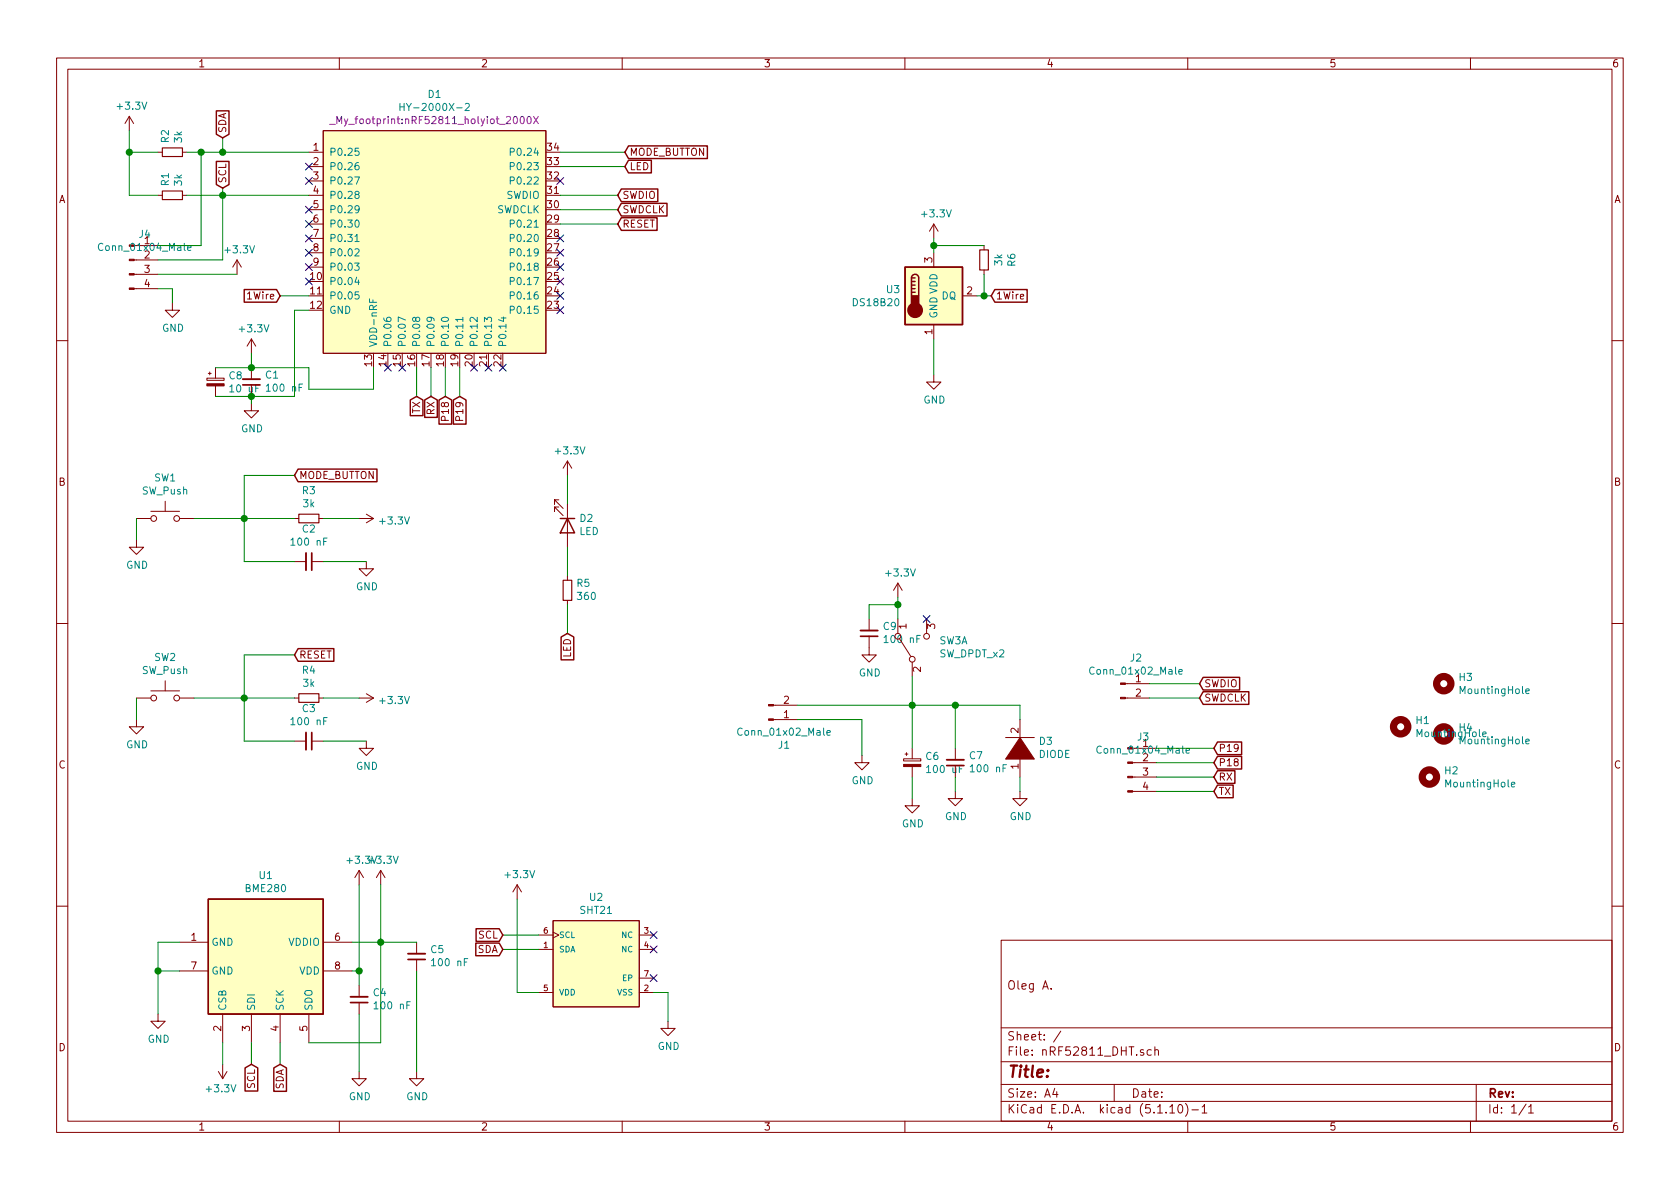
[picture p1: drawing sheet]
<svg xmlns="http://www.w3.org/2000/svg" width="297mm" height="210mm" viewBox="0 0 297 210" stroke-linecap="round" stroke-linejoin="round" font-family="sans-serif">
<g fill="none" stroke="#840000" stroke-width=".18">
<path d="M10 10.3h277v189.9h-277zM12 12.2h273v186.1h-273zM60 10.3v1.9M110 10.3v1.9M160 10.3v1.9M210 10.3v1.9M260 10.3v1.9M22.9 20.6l-.8 1.2M22.9 20.6v2.5M22.9 20.6l.7 1.2M27.9 26.9h.8M27.9 34.5h.8"/>
<path d="M32.3 26.9h.7M32.3 34.5h.7M54.6 26.9h2.5M54.6 29.5h2.5M54.6 32h2.5M54.6 34.5h2.5M54.6 37.1h2.5M54.6 39.6h2.5M57.1 23.1h39.4v39.4h-39.4zM165.1 39.6l-.8 1.3M165.1 39.6v2.6M165.1 39.6l.8 1.3"/>
<path d="M23.7 51h4.2M23.7 48.5h4.2M23.7 46h4.2M24.1 43.4h3.8M30.5 53.6v1.3h1.2l-1.2 1.2-1.3-1.2h1.3M41.9 46l-.8 1.2M41.9 46v2.5M41.9 46l.8 1.2M44.4 59.9v2.6M44.4 59.9l-.7 1.3M44.4 59.9l.8 1.3M54.6 42.2h2.5"/>
<path d="M54.6 44.7h2.5M54.6 47.2h2.5M165.1 44.7v2.5M165.1 57.4v2.5M170.2 52.3h2.5M174 43.4v.8M174 47.7v.8M10 60.2h2M36.6 66.9h3v.4h-3zM36.8 66h.5M37.1 65.8v.5M38.1 65v1.9"/>
<path d="M38.1 68.2v1.9M44.4 71.4v1.2h1.3l-1.3 1.3-1.2-1.3h1.2M44.4 65v2.1M44.4 68.1v2M165.1 66.3v1.3h1.3l-1.3 1.2-1.3-1.2h1.3M285 60.2h2M24.1 95.5v1.3h1.3l-1.3 1.2-1.2-1.2h1.2M24.1 91.7h2.6M26.7 90.4h5M29.2 88.6v1.8M31.7 91.7h2.6M52.1 99.3h2"/>
<path d="M52.1 91.7h.7M55.1 99.3h2M56.4 91.7h.7M63.5 91.7h2.5M64.8 99.3v1.3h1.2l-1.2 1.2-1.3-1.2h1.3M64.8 90.9l1.2 .8M66 91.7l-1.2 .8M98.8 88.4h-.8v.7v-.7l1.6 1.5M98.8 89.7h-.8v.7v-.7l1.6 1.5M100.3 81.5v2.6M100.3 89.1v7.7M100.3 81.5l-.7 1.3"/>
<path d="M100.3 81.5l.8 1.3M10 110.3h2M100.3 101.8v.8M100.3 106.2v.7M153.7 112.5v3.3h1.2l-1.2 1.3-1.3-1.3h1.3M153.7 109.5v2M158.7 103.1v2.6M158.7 109.5v2.5M158.7 103.1l-.7 1.3M158.7 103.1l.8 1.3M159 112.9l2 3.2M161.3 117.1v2.5"/>
<path d="M163.8 109.5v2.5M285 110.3h2M24.1 127.2v1.3h1.3l-1.3 1.3-1.2-1.3h1.2M24.1 123.4h2.6M26.7 122.2h5M29.2 120.4v1.8M31.7 123.4h2.6M52.1 123.4h.7M52.1 131.1h2M55.1 131.1h2M56.4 123.4h.7M63.5 123.4h2.5"/>
<path d="M64.8 131.1v1.2h1.2l-1.2 1.3-1.3-1.3h1.3M64.8 122.7l1.2 .7M66 123.4l-1.2 .8M136.8 124.7h4.2M136.8 127.2h4.2M152.4 133.6v1.3h1.3l-1.3 1.2-1.3-1.2h1.3M159.8 134.2h3v.4h-3zM160 133.3h.5M160.3 133.1v.5M161.3 132.3v1.9M161.3 135.6v1.8M168.9 139.9v1.3h1.3l-1.3 1.3-1.3-1.3h1.3"/>
<path d="M168.9 132.3v2.1M168.9 135.4v2M177.8 130.4h5.1M180.3 139.9v1.3h1.3l-1.3 1.3-1.2-1.3h1.2M180.3 127.2v3.9M180.3 133.6v3.8M199 123.4h4.2M199 120.9h4.2M200.3 139.9h4.2M200.3 137.4h4.2M200.3 134.9h4.2M200.7 132.3h3.8"/>
<path d="M63.5 153.9l-.8 1.3M63.5 153.9v2.6M63.5 153.9l.8 1.3M67.3 153.9l-.8 1.3M67.3 153.9v2.6M67.3 153.9l.8 1.3M91.4 156.5l-.7 1.2M91.4 156.5v2.5M91.4 156.5l.8 1.2M161.3 141.2v1.3h1.3l-1.3 1.3-1.3-1.3h1.3M10 160.2h2M27.9 179.3v1.3h1.3l-1.3 1.3-1.2-1.3h1.2"/>
<path d="M31.7 166.6h5.1M31.7 171.7h5.1M39.4 179.3v5.1M44.4 179.3v5.1M49.5 179.3v5.1M54.6 179.3v5.1M57.1 166.6h5.1M57.1 171.7h5.1M63.5 174.2v2.1M63.5 177.3v2M73.7 166.6v2.1M73.7 169.7v2"/>
<path d="M95.2 167.9h2.6M95.2 175.5h2.6M95.2 165.3h2.6M97.8 162.8h15.2v15.2h-15.2zM97.8 164.8l1 .5-1 .6M113 167.9h2.6M113 175.5h2.6M113 165.3h2.6M113 173h2.6M177 166.3h108v32h-108zM185.9 174.8v.1M285 160.2h2"/>
<path d="M38.6 189.5l.8 1.2M39.4 188.2v2.5M40.1 189.5l-.7 1.2M60 198.3v1.9M63.5 189.5v1.2h1.3l-1.3 1.3-1.3-1.3h1.3M73.7 189.5v1.2h1.2l-1.2 1.3-1.3-1.3h1.3M110 198.3v1.9M118.1 180.6v1.3h1.3l-1.3 1.2-1.3-1.2h1.3M160 198.3v1.9M177 194.8h108M177 191.8h108M177 187.8h108"/>
<path d="M177 181.8h108M186.5 192.5l-.4 1h1M186.8 193v1M187.6 182.3l-1.3 2M197 191.8v3M202.2 185.7l-.4-.1-.2 .2 .1 .2 .5 .2v.3h-.6M203.6 185.7l-.5-.1-.3 .3 .1 .6 .2 .1 .5-.1M204.2 185.7l.2-.1 .3 .1 .1 .9M204.2 185.1v1.5M206.8 195.8l.5-.5v1.5M206.8 196.8h.9M208.5 195.4l.1-.1a.8 .8 0 0 1 .5 .8 .8 .8 0 0 1-.5 .7 1 1 0 0 1-.1-1.4z"/>
<path d="M209.6 195.1a1.71 1.71 0 0 1 0 2.3M210 198.3v1.9M210.7 196.3h1.2M212.5 195.8l.5-.5v1.5M212.5 196.8h.9M260 198.3v1.9M261 191.8v6.5M269.8 195.2l-1.2 2M270.3 195.8l.4-.5v1.5M270.3 196.8h.8"/>
<circle cx="27.2" cy="91.7" r=".51"/>
<circle cx="31.2" cy="91.7" r=".51"/>
<circle cx="161.3" cy="116.6" r=".51"/>
<circle cx="163.8" cy="112.5" r=".51"/>
<circle cx="27.2" cy="123.4" r=".51"/>
<circle cx="31.2" cy="123.4" r=".51"/>
</g>
<path d="M28.7 33.8h3.6v1.5h-3.6zM28.7 26.2h3.6v1.5h-3.6zM173.2 44.2h1.6v3.5h-1.6zM52.8 90.9h3.6v1.6h-3.6zM99.6 102.6h1.5v3.6h-1.5zM52.8 122.7h3.6v1.5h-3.6z" fill="none" stroke="#840000" stroke-width=".2"/>
<g fill="none" stroke="#840000" stroke-width="1.3">
<circle cx="247.6" cy="128.5" r="1.27"/>
<circle cx="252.7" cy="137.4" r="1.27"/>
<circle cx="255.3" cy="120.9" r="1.27"/>
</g>
<g fill="none" stroke="#008484" stroke-width=".18">
<path d="M70.7 18.3v1.3M70.7 18.9h.8M71.5 18.3v1.3M82.3 18.4l.5-.1 .2 .3-.1 .2-.7 .8h.8M62.7 31.3h.9l-.6 1.3M62.9 39l.2-.1a.67 .67 0 0 1 .4 .6 .67 .67 0 0 1-.4 .7 .83 .83 0 0 1-.2-1.2zM63 34.4l-.2-.1v-.3l.4-.2 .3 .3-.1 .2-.5 .1-.1 .2v.4l.2 .1 .4-.1 .1-.1v-.3l-.3-.2M63.4 28.7l-.5 .2-.1 .4v.6l.2 .1h.4l.1-.2-.1-.5-.4-.1-.2 .3M63.4 26.2h-.6v.6l.4-.1 .3 .2v.3l-.3 .3-.4-.1M63.5 36.9l-.3 .3-.3-.1-.1-.2 .1-.5h.3l.2 .1a.84 .84 0 0 1-.3 1.1h-.2M90.2 39.6l.6-.1 .1-.5-.2-.1h-.5v1.3M90.2 31.9h.6l.1-.5-.2-.1h-.5v1.3"/>
<path d="M90.2 29.4h.6l.1-.5-.2-.2h-.5v1.3M90.2 26.9l.6-.1 .1-.5-.2-.1h-.5v1.3M33.2 43.9l.6-.1-.1-.3h-.3l-.2 .1v.6h.5M62.7 46.5h.8l-.4 .5 .3 .1 .1 .5-.3 .2-.5-.1M62.8 41.8l.3-.4v1.3M62.8 44.1l.4-.1 .3 .3-.8 1h.8M62.8 42.7h.7M63.1 49l-.3 .9h.8M63.4 49.5v.8M63.4 51.6h-.6v.6l.4-.1 .3 .2v.3l-.3 .3-.4-.1M65.3 52.9v.6h1.3M65.9 53v.5"/>
<path d="M67.9 56.2l.1 .5 .4 .1h.6l.1-.2v-.4l-.2-.1-.5 .1v.4l.2 .2M71.7 56.6l-1.3-.5v.8M73.5 56.4l.2-.3h.3l.2 .3v.3l-.2 .1h-.4l-.1-.4-.2-.3-.4 .3 .2 .4h.3l.1-.2M76 56.1l.3 .3-.1 .3-.2 .1-.4-.1-.1-.3 .1-.2a.84 .84 0 0 1 1.2 .3v.2M78.2 56.2a.68 .68 0 0 1 1.1 .3 .72 .72 0 0 1-1.3-.1zM81.8 56.5h-1.2l.3 .3M81.8 56.1v.7M84.4 56.1v.8l-.9-.8-.4 .3 .1 .4M85.6 56.9v-.8l.5 .4 .2-.3 .4-.1 .2 .3-.1 .5M88.6 56.2h.9M89 56.1v.7l-.9-.3M90.2 54.8h.6l.1-.5-.2-.2h-.5v1.3"/>
<path d="M90.2 52.3l.6-.1 .1-.5-.2-.1h-.5v1.3M90.2 49.7h.6l.1-.5-.2-.1h-.5v1.2M90.2 47.2l.6-.1 .1-.4-.2-.2h-.5v1.3M90.2 44.6h.6l.1-.5-.2-.1h-.5v1.3M90.2 42.1h.6l.1-.5-.2-.2h-.5v1.3M208.4 118.8l.6-.1v-.3h-.4l-.2 .2 .1 .6h.5M146.2 129.6l.6-.1v-.3h-.4l-.2 .2 .1 .6h.5M209.7 132.8l.6-.1v-.3h-.4l-.2 .1 .1 .6h.5M262.2 129.8l.6-.1-.1-.2-.3-.1-.2 .2v.6h.5M267.2 138.7l.6-.1v-.2l-.4-.1-.2 .2 .1 .6h.5M269.8 131.1l.6-.1-.1-.2-.3-.1-.2 .2v.6h.5M269.8 122.2l.6-.1-.1-.2-.3-.1-.2 .2v.6h.5"/>
</g>
<g fill="#840000" stroke="#840000" stroke-width=".18">
<path d="M199.4 139.8h.9v.3h-.9z"/>
<path d="M199.4 137.3h.9v.2h-.9z"/>
<path d="M199.4 134.7h.9v.3h-.9z"/>
<path d="M198.1 123.3h.9v.3h-.9z"/>
<path d="M198.1 120.8h.9v.2h-.9z"/>
<path d="M180.3 130.4l2.6 3.8h-5.1z"/>
<path d="M22.9 50.9h.8v.3h-.8z"/>
<path d="M22.9 48.4h.8v.2h-.8z"/>
<path d="M22.9 45.8h.8v.3h-.8z"/>
<path d="M159.8 135.2h3v.4h-3z"/>
<path d="M135.9 124.6h.9v.2h-.9z"/>
<path d="M135.9 127.1h.9v.3h-.9z"/>
<path d="M36.6 67.9h3v.3h-3z"/>
</g>
<path d="M42.9 67.1h3.1M54.1 97.8v3M152.1 111.5h3.1M54.1 129.5v3.1M167.4 134.4h3M62 176.3h3M72.1 168.7h3.1" fill="none" stroke="#840000" stroke-width=".33"/>
<path d="M42.9 68.1h3.1M55.1 97.8v3M152.1 112.5h3.1M55.1 129.5v3.1M167.4 135.4h3M62 177.3h3M72.1 169.7h3.1" fill="none" stroke="#840000" stroke-width=".3"/>
<g fill="#ffffc2" stroke="#ffffc2" stroke-width=".18">
<path d="M160 47.2h10.2v10.2h-10.2z"/>
<path d="M57.1 23.1h39.4v39.4h-39.4z"/>
<path d="M97.8 162.8h15.2v15.2h-15.2z"/>
<path d="M36.8 159h20.3v20.3h-20.3z"/>
</g>
<g fill="none" stroke="#840000" stroke-width=".25">
<path d="M38.3 19.6h2.2v4.1l-1.1 .7-1.1-.7zM38.3 28.5h2.2v4.1l-1.1 .7-1.1-.7zM109.9 38.5h6.3v2.2h-6.3l-.7-1.1zM109.9 36h8v2.2h-8l-.7-1.1zM109.9 33.4h6.4v2.3h-6.4l-.7-1.2zM111.1 28.3h4.1v2.3h-4.1l-.6-1.1zM111.1 25.8h14v2.2h-14l-.6-1.1zM43.2 51.2h5.7l.6 1.1-.6 1.1h-5.7zM160 47.2h10.2v10.2h-10.2zM161.2 49.1a.63 .63 0 0 1 .6-.6 .63 .63 0 0 1 .6 .6v3.2M161.2 51.7h.6M161.2 51h.6"/>
<path d="M161.2 50.4h.6M161.2 49.8h.6M161.2 49.1v3.2M161.2 49.1h.6M175.9 51.2h5.7v2.2h-5.7l-.6-1.1zM72.5 70.7l1.2-.6 1.1 .6v2.8h-2.3zM75.1 70.7l1.1-.6 1.1 .6v3.1h-2.2zM77.6 70.7l1.1-.6 1.2 .6v4.3h-2.3zM80.2 70.7l1.1-.6 1.1 .6v4.3h-2.2zM52.7 83h13.9v2.2h-13.9l-.6-1.1zM99.1 91.7h2.5M100.3 91.7l1.3 2.5h-2.5z"/>
<path d="M52.7 114.7h6.3v2.2h-6.3l-.6-1.1zM99.2 112.6l1.1-.6 1.1 .6v4.1h-2.2zM212.7 119.8h6.5v2.2h-6.5l-.6-1.1zM212.7 122.3h8.1v2.3h-8.1l-.6-1.2zM215.3 136.3h3v2.2h-3l-.7-1.1zM215.3 131.2h4.2v2.2h-4.2l-.7-1.1zM215.3 133.8h4.2v2.2h-4.2l-.7-1.1zM215.3 138.8h2.7v2.3h-2.7l-.7-1.2zM36.8 159h20.3v20.3h-20.3zM84.1 166.8h4.2l.6 1.1-.6 1.1h-4.2zM84.2 164.2h4.1l.6 1.1-.6 1.2h-4.1zM43.3 188.8l1.1-.6 1.2 .6v4.1h-2.3z"/>
<path d="M48.4 188.8l1.1-.6 1.1 .6v4.2h-2.2z"/>
</g>
<g fill="#840000" stroke="#840000" stroke-width=".25">
<path d="M161.2 52.3h1.2v1.9h-1.2z"/>
<circle cx="161.8" cy="54.9" r="1.27"/>
</g>
<path d="M58.3 22h1M92.1 20.7l.2-.1a.69 .69 0 0 1 .4 .6 .69 .69 0 0 1-.4 .7l-.3-.3v-.2zM93.3 20.7l.2-.1a.67 .67 0 0 1 .4 .6 .67 .67 0 0 1-.4 .7l-.2-.2-.1-.3zM94.3 20.6l.9 1.3M95.2 20.6l-.9 1.3" fill="none" stroke="#840084" stroke-width=".18"/>
<g fill="none" stroke="#008400" stroke-width=".18">
<path d="M22.9 23.1v11.4h5M22.9 26.9h5M33 34.5h21.6M33 26.9h21.6M35.6 26.9v16.5h-7.7M39.4 24.4v2.5M39.4 33.3v12.7h-11.5M99.1 34.5h10.1M99.1 26.9h11.4M99.1 37.1h10.1M99.1 39.6h10.1M99.1 29.5h11.4"/>
<path d="M27.9 51h2.6v2.6M27.9 48.5h14M49.5 52.3h5.1M54.6 54.9h-2.5v15.2h-14M165.1 43.4h8.9M165.1 42.2v2.5M165.1 59.9v6.4M172.7 52.3h2.6M174 48.5v3.8M38.1 65h16.5v3.8h11.4v-3.8M44.4 62.5v2.5M44.4 70.1v1.3"/>
<path d="M73.7 65v5.1M76.2 65v5.1M78.7 65v5.1M81.3 65v5.1M24.1 91.7v3.8M34.3 91.7h17.8M52.1 84.1h-8.9v15.2h8.9M57.1 91.7h6.4M57.1 99.3h7.7M100.3 84.1v5M100.3 96.8v5M52.1 115.8h-8.9v15.3h8.9"/>
<path d="M100.3 106.9v5.1M158.7 106.9h-5v2.6M158.7 105.7v3.8M161.3 119.6v12.7M24.1 123.4v3.8M34.3 123.4h17.8M57.1 123.4h6.4M57.1 131.1h7.7M141 124.7h39.3v2.5M141 127.2h11.4v6.4M161.3 137.4v3.8M168.9 124.7v7.6"/>
<path d="M168.9 137.4v2.5M180.3 137.4v2.5M203.2 123.4h8.9M203.2 120.9h8.9M204.5 139.9h10.1M204.5 137.4h10.1M204.5 134.9h10.1M204.5 132.3h10.1M63.5 156.5v17.7M67.3 156.5v27.9h-12.7M91.4 159v16.5h3.8M27.9 171.7h3.8"/>
<path d="M31.7 166.6h-3.8v12.7M62.2 166.6h11.5M62.2 171.7h1.3M63.5 179.3v10.2M73.7 171.7v17.8M88.9 167.9h6.3M88.9 165.3h6.3M115.6 175.5h2.5v5.1M39.4 184.4v3.8M44.4 184.4v3.8M49.5 184.4v3.8"/>
</g>
<g fill="#008400" stroke="#008400" stroke-width=".25">
<circle cx="44.5" cy="70.1" r=".51"/>
<circle cx="158.8" cy="106.9" r=".51"/>
<circle cx="43.2" cy="123.4" r=".51"/>
<circle cx="43.2" cy="91.7" r=".51"/>
<circle cx="22.9" cy="26.9" r=".51"/>
<circle cx="168.9" cy="124.7" r=".51"/>
<circle cx="63.5" cy="171.7" r=".51"/>
<circle cx="39.4" cy="26.9" r=".51"/>
<circle cx="27.9" cy="171.7" r=".51"/>
<circle cx="39.4" cy="34.5" r=".51"/>
<circle cx="67.3" cy="166.6" r=".51"/>
<circle cx="161.3" cy="124.7" r=".51"/>
<circle cx="35.6" cy="26.9" r=".51"/>
<circle cx="44.5" cy="65" r=".51"/>
<circle cx="174" cy="52.3" r=".51"/>
<circle cx="165.1" cy="43.4" r=".51"/>
</g>
<g fill="none" stroke="#000084" stroke-width=".18">
<path d="M54 28.8l1.2 1.3M54 31.4l1.2 1.2M54 36.5l1.2 1.2M54 39l1.2 1.2M55.2 28.8l-1.2 1.3M55.2 31.4l-1.2 1.2M55.2 36.5l-1.2 1.2M55.2 39l-1.2 1.2M98.5 31.4l1.2 1.2M99.7 31.4l-1.2 1.2M54 49.2l1.2 1.2M54 41.5l1.2 1.3"/>
<path d="M54 46.6l1.2 1.2M54 44.1l1.2 1.2M55.2 49.2l-1.2 1.2M55.2 41.5l-1.2 1.3M55.2 46.6l-1.2 1.2M55.2 44.1l-1.2 1.2M98.5 44.1l1.2 1.2M98.5 49.2l1.2 1.2M98.5 51.7l1.2 1.2M98.5 41.5l1.2 1.3M98.5 54.2l1.2 1.3M98.5 46.6l1.2 1.2"/>
<path d="M99.7 44.1l-1.2 1.2M99.7 49.2l-1.2 1.2M99.7 51.7l-1.2 1.2M99.7 41.5l-1.2 1.3M99.7 54.2l-1.2 1.3M99.7 46.6l-1.2 1.2M68 64.4l1.2 1.2M69.2 64.4l-1.2 1.2M70.5 64.4l1.2 1.2M71.7 64.4l-1.2 1.2M83.2 64.4l1.2 1.2M84.4 64.4l-1.2 1.2"/>
<path d="M85.8 64.4l1.2 1.2M87 64.4l-1.2 1.2M88.3 64.4l1.2 1.2M89.5 64.4l-1.2 1.2M163.2 108.9l1.2 1.2M164.4 108.9l-1.2 1.2M115 172.4l1.2 1.2M115 164.7l1.2 1.3M115 167.3l1.2 1.2M116.2 172.4l-1.2 1.2M116.2 164.7l-1.2 1.3M116.2 167.3l-1.2 1.2"/>
</g>
<text font-size="2.8" fill="#840000" x="178" y="190.5">Title:</text>
<g font-size="2.1" fill="#840000">
<text x="178" y="175">Oleg A.</text>
<text x="178" y="184">Sheet: /</text>
<text x="178" y="186.7">File: nRF52811_DHT.sch</text>
<text x="178" y="196.9">KiCad E.D.A. kicad (5.1.10)-1</text>
<text x="178" y="194.1">Size: A4</text>
<text x="200" y="194.1">Date:</text>
<text x="263" y="194.1">Rev:</text>
<text x="263" y="196.9">Id: 1/1</text>
</g>
<g font-size="1.8" fill="#840000">
<text x="35" y="11.9">1</text>
<text x="85" y="11.9">2</text>
<text x="135" y="11.9">3</text>
<text x="185" y="11.9">4</text>
<text x="235" y="11.9">5</text>
<text x="285" y="11.9">6</text>
<text x="40" y="23.6" transform="rotate(-90 40 23.6)">SDA</text>
<text x="55.4" y="26.7">1</text>
<text x="55.4" y="29.2">2</text>
<text x="96.8" y="29.2">33</text>
<text x="96.8" y="26.7">34</text>
<text x="111.3" y="27.6">MODE_BUTTON</text>
<text x="10.4" y="35.9">A</text>
<text x="40" y="32.5" transform="rotate(-90 40 32.5)">SCL</text>
<text x="55.4" y="31.7">3</text>
<text x="55.4" y="34.3">4</text>
<text x="96.8" y="34.3">31</text>
<text x="96.8" y="31.7">32</text>
<text x="110" y="35.2">SWDIO</text>
<text x="111.3" y="30.1">LED</text>
<text x="285.4" y="35.9">A</text>
<text x="55.4" y="36.8">5</text>
<text x="55.4" y="39.4">6</text>
<text x="55.4" y="41.9">7</text>
<text x="96.8" y="41.9">28</text>
<text x="96.8" y="39.4">29</text>
<text x="96.8" y="36.8">30</text>
<text x="110" y="40.3">RESET</text>
<text x="110" y="37.7">SWDCLK</text>
<text x="25.6" y="43.2">1</text>
<text x="25.6" y="45.7">2</text>
<text x="55.4" y="44.4">8</text>
<text x="55.4" y="47">9</text>
<text x="96.8" y="47">26</text>
<text x="96.8" y="44.4">27</text>
<text x="164.8" y="46.5" transform="rotate(-90 164.8 46.5)">3</text>
<text x="25.6" y="48.3">3</text>
<text x="25.6" y="50.8">4</text>
<text x="43.9" y="53">1Wire</text>
<text x="54.9" y="49.5">10</text>
<text x="54.9" y="52.1">11</text>
<text x="96.8" y="52.1">24</text>
<text x="96.8" y="49.5">25</text>
<text x="171" y="52.1">2</text>
<text x="176" y="53">1Wire</text>
<text x="54.9" y="54.6">12</text>
<text x="96.8" y="54.6">23</text>
<text x="164.8" y="59.2" transform="rotate(-90 164.8 59.2)">1</text>
<text x="65.8" y="64.7" transform="rotate(-90 65.8 64.7)">13</text>
<text x="68.3" y="64.7" transform="rotate(-90 68.3 64.7)">14</text>
<text x="70.9" y="64.7" transform="rotate(-90 70.9 64.7)">15</text>
<text x="73.4" y="64.7" transform="rotate(-90 73.4 64.7)">16</text>
<text x="75.9" y="64.7" transform="rotate(-90 75.9 64.7)">17</text>
<text x="78.5" y="64.7" transform="rotate(-90 78.5 64.7)">18</text>
<text x="81" y="64.7" transform="rotate(-90 81 64.7)">19</text>
<text x="83.6" y="64.7" transform="rotate(-90 83.6 64.7)">20</text>
<text x="86.1" y="64.7" transform="rotate(-90 86.1 64.7)">21</text>
<text x="88.6" y="64.7" transform="rotate(-90 88.6 64.7)">22</text>
<text x="74.3" y="73.1" transform="rotate(-90 74.3 73.1)">TX</text>
<text x="76.8" y="73.3" transform="rotate(-90 76.8 73.3)">RX</text>
<text x="79.4" y="74" transform="rotate(-90 79.4 74)">P18</text>
<text x="81.9" y="74" transform="rotate(-90 81.9 74)">P19</text>
<text x="10.4" y="85.9">B</text>
<text x="52.9" y="84.7">MODE_BUTTON</text>
<text x="285.4" y="85.9">B</text>
<text x="156.7" y="113.7">100 nF</text>
<text x="160.3" y="111.2" transform="rotate(-90 160.3 111.2)">1</text>
<text x="165.4" y="111.2" transform="rotate(-90 165.4 111.2)">3</text>
<text x="52.9" y="116.5">RESET</text>
<text x="101" y="116.3" transform="rotate(-90 101 116.3)">LED</text>
<text x="162.8" y="118.8" transform="rotate(-90 162.8 118.8)">2</text>
<text x="138.6" y="124.5">2</text>
<text x="200.8" y="120.6">1</text>
<text x="200.8" y="123.2">2</text>
<text x="212.9" y="121.5">SWDIO</text>
<text x="212.9" y="124.1">SWDCLK</text>
<text x="138.6" y="127">1</text>
<text x="180.1" y="129.6" transform="rotate(-90 180.1 129.6)">2</text>
<text x="10.4" y="135.9">C</text>
<text x="180.1" y="136" transform="rotate(-90 180.1 136)">1</text>
<text x="202.1" y="132.1">1</text>
<text x="202.1" y="134.6">2</text>
<text x="202.1" y="137.2">3</text>
<text x="215.4" y="133">P19</text>
<text x="215.4" y="135.5">P18</text>
<text x="285.4" y="135.9">C</text>
<text x="202.1" y="139.7">4</text>
<text x="215.4" y="138">RX</text>
<text x="215.4" y="140.6">TX</text>
<text x="33.8" y="166.4">1</text>
<text x="59.2" y="166.4">6</text>
<text x="84.6" y="166">SCL</text>
<text x="33.8" y="171.4">7</text>
<text x="59.2" y="171.4">8</text>
<text x="84.4" y="168.5">SDA</text>
<text x="10.4" y="185.9">D</text>
<text x="39.1" y="182.3" transform="rotate(-90 39.1 182.3)">2</text>
<text x="44.2" y="182.3" transform="rotate(-90 44.2 182.3)">3</text>
<text x="49.3" y="182.3" transform="rotate(-90 49.3 182.3)">4</text>
<text x="54.4" y="182.3" transform="rotate(-90 54.4 182.3)">5</text>
<text x="285.4" y="185.9">D</text>
<text x="45.1" y="192.5" transform="rotate(-90 45.1 192.5)">SCL</text>
<text x="50.2" y="192.7" transform="rotate(-90 50.2 192.7)">SDA</text>
<text x="35" y="199.9">1</text>
<text x="85" y="199.9">2</text>
<text x="135" y="199.9">3</text>
<text x="185" y="199.9">4</text>
<text x="235" y="199.9">5</text>
<text x="285" y="199.9">6</text>
</g>
<g font-size="1.8" fill="#008484">
<text x="75.7" y="17.3">D1</text>
<text x="20.9" y="19.4">+3.3V</text>
<text x="72" y="19.6">HY-2000X-2</text>
<text x="29.9" y="25.2" transform="rotate(-90 29.9 25.2)">R2</text>
<text x="32.2" y="25.2" transform="rotate(-90 32.2 25.2)">3k</text>
<text x="58.2" y="27.6">P0.25</text>
<text x="90.9" y="27.6">P0.24</text>
<text x="29.9" y="32.8" transform="rotate(-90 29.9 32.8)">R1</text>
<text x="32.2" y="32.8" transform="rotate(-90 32.2 32.8)">3k</text>
<text x="58.2" y="30.1">P0.26</text>
<text x="58.2" y="32.6">P0.27</text>
<text x="58.2" y="35.2">P0.28</text>
<text x="89.5" y="35.2">SWDIO</text>
<text x="90.9" y="32.6">P0.22</text>
<text x="90.9" y="30.1">P0.23</text>
<text x="58.2" y="37.7">P0.29</text>
<text x="58.2" y="40.3">P0.30</text>
<text x="87.7" y="37.7">SWDCLK</text>
<text x="90.9" y="40.3">P0.21</text>
<text x="163.1" y="38.4">+3.3V</text>
<text x="17.9" y="44.4">Conn_01x04_Male</text>
<text x="24.6" y="42.1">J4</text>
<text x="40" y="44.8">+3.3V</text>
<text x="58.2" y="42.8">P0.31</text>
<text x="58.2" y="45.3">P0.02</text>
<text x="58.2" y="47.9">P0.03</text>
<text x="90.9" y="47.9">P0.18</text>
<text x="90.9" y="45.3">P0.19</text>
<text x="90.9" y="42.8">P0.20</text>
<text x="177.2" y="46.9" transform="rotate(-90 177.2 46.9)">3k</text>
<text x="179.5" y="47.1" transform="rotate(-90 179.5 47.1)">R6</text>
<text x="58.2" y="50.4">P0.04</text>
<text x="58.2" y="53">P0.05</text>
<text x="90.9" y="53">P0.16</text>
<text x="90.9" y="50.4">P0.17</text>
<text x="156.8" y="51.8">U3</text>
<text x="166.5" y="53">DQ</text>
<text x="28.7" y="58.7">GND</text>
<text x="42.5" y="58.8">+3.3V</text>
<text x="58.2" y="55.5">GND</text>
<text x="90.9" y="55.5">P0.15</text>
<text x="151.1" y="54.1">DS18B20</text>
<text x="165.7" y="56.4" transform="rotate(-90 165.7 56.4)">GND VDD</text>
<text x="66.7" y="61.5" transform="rotate(-90 66.7 61.5)">VDD-nRF</text>
<text x="69.2" y="61.5" transform="rotate(-90 69.2 61.5)">P0.06</text>
<text x="71.8" y="61.5" transform="rotate(-90 71.8 61.5)">P0.07</text>
<text x="74.3" y="61.5" transform="rotate(-90 74.3 61.5)">P0.08</text>
<text x="76.8" y="61.5" transform="rotate(-90 76.8 61.5)">P0.09</text>
<text x="79.4" y="61.5" transform="rotate(-90 79.4 61.5)">P0.10</text>
<text x="81.9" y="61.5" transform="rotate(-90 81.9 61.5)">P0.11</text>
<text x="84.5" y="61.5" transform="rotate(-90 84.5 61.5)">P0.12</text>
<text x="87" y="61.5" transform="rotate(-90 87 61.5)">P0.13</text>
<text x="89.5" y="61.5" transform="rotate(-90 89.5 61.5)">P0.14</text>
<text x="40.5" y="67.1">C8</text>
<text x="40.9" y="69.4">10 uF</text>
<text x="47" y="66.9">C1</text>
<text x="47.5" y="69.3">100 nF</text>
<text x="163.3" y="71.4">GND</text>
<text x="42.6" y="76.4">GND</text>
<text x="98.4" y="80.4">+3.3V</text>
<text x="25.1" y="87.4">SW_Push</text>
<text x="27.3" y="85.1">SW1</text>
<text x="53.5" y="87.4">R3</text>
<text x="53.6" y="89.7">3k</text>
<text x="53.5" y="94.2">C2</text>
<text x="67.3" y="92.8">+3.3V</text>
<text x="102.4" y="94.6">LED</text>
<text x="102.6" y="92.3">D2</text>
<text x="22.3" y="100.6">GND</text>
<text x="51.8" y="96.5">100 nF</text>
<text x="156.8" y="101.9">+3.3V</text>
<text x="62.9" y="104.4">GND</text>
<text x="102" y="103.8">R5</text>
<text x="102.2" y="106.1">360</text>
<text x="156.2" y="111.4">C9</text>
<text x="166.1" y="113.9">SW3A</text>
<text x="25.1" y="119.2">SW_Push</text>
<text x="27.3" y="116.9">SW2</text>
<text x="53.5" y="119.1">R4</text>
<text x="151.8" y="119.6">GND</text>
<text x="166.1" y="116.3">SW_DPDT_x2</text>
<text x="193.2" y="119.3">Conn_01x02_Male</text>
<text x="199.9" y="117">J2</text>
<text x="53.5" y="125.9">C3</text>
<text x="53.6" y="121.5">3k</text>
<text x="67.3" y="124.5">+3.3V</text>
<text x="258" y="120.4">H3</text>
<text x="258.4" y="122.7">MountingHole</text>
<text x="51.8" y="128.2">100 nF</text>
<text x="131" y="130.1">Conn_01x02_Male</text>
<text x="183.8" y="131.7">D3</text>
<text x="201.2" y="131">J3</text>
<text x="250.4" y="128">H1</text>
<text x="250.7" y="130.3">MountingHole</text>
<text x="258" y="129.3">H4</text>
<text x="258.4" y="131.6">MountingHole</text>
<text x="22.3" y="132.3">GND</text>
<text x="62.9" y="136.1">GND</text>
<text x="137.7" y="132.4">J1</text>
<text x="163.7" y="134.4">C6</text>
<text x="164.2" y="136.7">100 uF</text>
<text x="171.4" y="134.3">C7</text>
<text x="171.9" y="136.6">100 nF</text>
<text x="183.7" y="134">DIODE</text>
<text x="194.5" y="133.3">Conn_01x04_Male</text>
<text x="255.5" y="136.9">H2</text>
<text x="150.6" y="138.7">GND</text>
<text x="255.8" y="139.2">MountingHole</text>
<text x="159.5" y="146.3">GND</text>
<text x="167.1" y="145">GND</text>
<text x="178.5" y="145">GND</text>
<text x="45.9" y="155.4">U1</text>
<text x="61.5" y="152.7">+3.3V</text>
<text x="65.4" y="152.7">+3.3V</text>
<text x="89.5" y="155.3">+3.3V</text>
<text x="43.6" y="157.8">BME280</text>
<text x="102.7" y="161.6">SHT21</text>
<text x="104.3" y="159.3">U2</text>
<text x="37.3" y="167.3">GND</text>
<text x="51" y="167.3">VDDIO</text>
<text x="37.3" y="172.3">GND</text>
<text x="52.9" y="172.3">VDD</text>
<text x="76.2" y="168.5">C5</text>
<text x="76.7" y="170.9">100 nF</text>
<text x="40" y="178.8" transform="rotate(-90 40 178.8)">CSB</text>
<text x="45.1" y="178.8" transform="rotate(-90 45.1 178.8)">SDI</text>
<text x="50.2" y="178.8" transform="rotate(-90 50.2 178.8)">SCK</text>
<text x="55.2" y="178.8" transform="rotate(-90 55.2 178.8)">SDO</text>
<text x="66" y="176.2">C4</text>
<text x="66.5" y="178.5">100 nF</text>
<text x="26.1" y="184.4">GND</text>
<text x="116.3" y="185.7">GND</text>
<text x="36.7" y="193.2">+3.3V</text>
<text x="61.7" y="194.6">GND</text>
<text x="71.8" y="194.6">GND</text>
</g>
<text font-size="1.8" fill="#840084" x="60.1" y="21.9">_My_footprint:nRF52811_holyiot_2000X</text>
<g font-size="1.4" fill="#840000">
<text x="96.1" y="167.6">1</text>
<text x="96.1" y="165.1">6</text>
<text x="113.9" y="165.1">3</text>
<text x="113.9" y="167.6">4</text>
<text x="113.9" y="172.7">7</text>
<text x="96.1" y="175.3">5</text>
<text x="113.9" y="175.3">2</text>
</g>
<g font-size="1.4" fill="#008484">
<text x="98.8" y="165.9">SCL</text>
<text x="110" y="165.9">NC</text>
<text x="98.8" y="168.4">SDA</text>
<text x="110" y="168.4">NC</text>
<text x="110.1" y="173.5">EP</text>
<text x="98.8" y="176">VDD</text>
<text x="109.2" y="176">VSS</text>
</g>
</svg>
